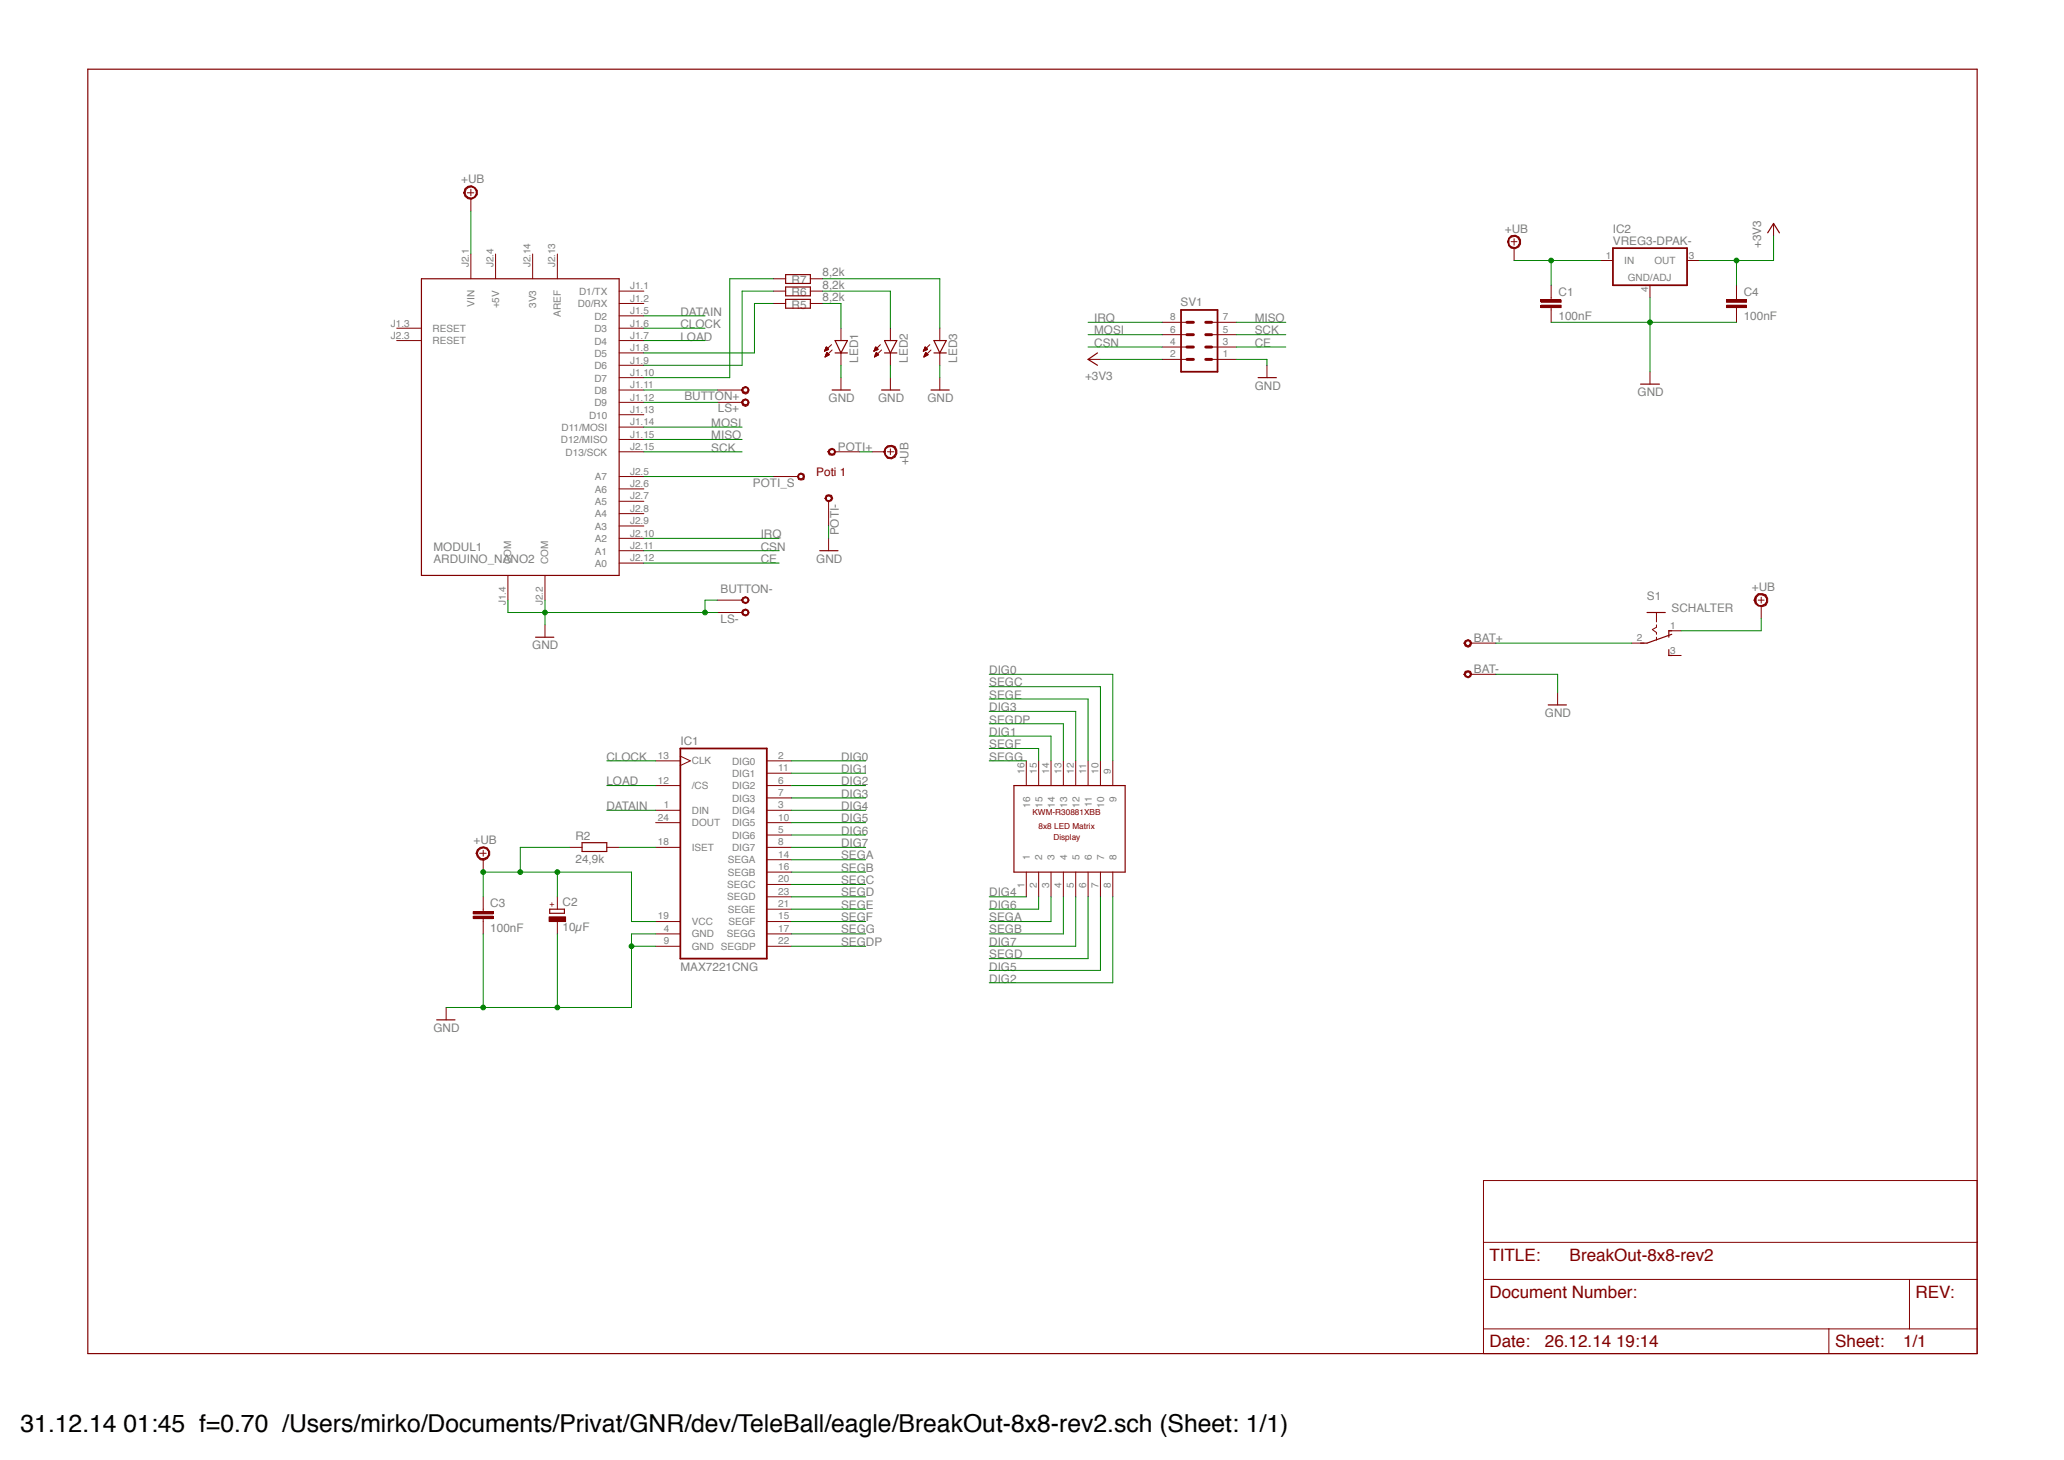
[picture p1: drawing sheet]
<svg xmlns="http://www.w3.org/2000/svg" width="297mm" height="210mm" viewBox="0 0 297 210" stroke-linecap="round" stroke-linejoin="round" font-family="sans-serif">
<g fill="none" stroke="#820000" stroke-width=".17">
<path d="M60.6 40.1h28.5v42.7h-28.5zM119.7 56.1h2.7M120.2 49h1.7l-.9 1.8zM120.2 50.8h1.7M126.9 56.1h2.6M127.3 50.8h1.8M127.3 49h1.8l-1 1.8zM134 56.1h2.6M134.4 50.8h1.8M134.4 49h1.8l-1 1.8zM118 79.2h2.6M77.1 91.7h2.6"/>
<path d="M145.9 113h16v12.4h-16zM79.1 130.8h2.1v.6h-2.1zM83.8 121.2h3.5v1.3h-3.5zM62.8 146.7h2.7"/>
</g>
<g fill="none" stroke="#820000" stroke-width=".14">
<path d="M67.8 36.5v3.6M71.3 36.5v3.6M76.6 36.5v3.6M80.2 36.5v3.6M57.1 47.2h3.5M57.1 49h3.5M89.1 41.9h3.5M89.1 43.7h3.5M89.1 47.2h3.5M89.1 45.4h3.5M89.1 49h3.5M89.1 50.8h3.5"/>
<path d="M89.1 52.5h3.5M89.1 54.3h3.5M89.1 56.1h3.5M89.1 57.9h3.5M89.1 59.7h3.5M118.6 50.5h.1M118.7 50.4h.2M118.7 50.3h.4M118.7 50.3h.5M118.7 51.3h.2M118.8 50.2h.4M118.8 50.1h.3"/>
<path d="M118.8 50h.3M118.8 51.2h.3M118.8 51.1h.4M118.8 51h.5M118.9 49.9l-.3 .6M118.9 49.9l.3 .4M118.9 49.9h.1M118.9 50.9h.3M118.9 50.8h.2M119 50.8h.1M119.2 50.3l-.6 .2M119.3 51l-.3-.3-.3 .7"/>
<path d="M119.3 51l-.6 .4M119.7 49.6l-1.1 .9M119.7 50.3l-1 1.1M121 47.2v1.8M121 50.8v1.7M121 54.3v1.8M125.8 50.5h.1M125.8 50.4h.2M125.8 50.3h.5M125.8 51.3h.1M125.9 50.2h.4M125.9 50.1h.3"/>
<path d="M125.9 50h.3M125.9 51.2h.3M125.9 51.1h.4M125.9 51h.5M126 49.9h.1M126 50.9h.3M126 50.8h.3M126 49.9l-.2 .6M126 49.9l.3 .4M126.1 50.8h.1M126.3 50.3l-.5 .2M126.4 51l-.3-.3-.3 .7"/>
<path d="M126.4 51l-.6 .4M126.7 49.6l-.9 .9M126.9 50.3l-1.1 1.1M128.1 47.2v1.8M128.1 50.8v1.7M128.1 54.3v1.8M132.9 50.5h.1M132.9 50.4h.2M132.9 50.3h.5M132.9 50.3h.6M132.9 51.3h.1M132.9 51.2h.4"/>
<path d="M133 50.2h.5M133 50.1h.3M133 50h.3M133 51.1h.5M133 51h.5M133.1 49.9h.1M133.1 50.9h.4M133.1 50.8h.3M133.1 49.9l-.2 .6M133.1 49.9l.4 .4M133.2 50.8h.1M133.5 50.3l-.6 .2"/>
<path d="M133.5 51l-.3-.3-.3 .7M133.5 51l-.6 .4M133.8 49.6l-.9 .9M134 50.3l-1.1 1.1M135.2 47.2v1.8M135.2 50.8v1.7M135.2 54.3v1.8M89.1 61.4h3.5M89.1 63.2h3.5M89.1 68.5h3.5M89.1 70.3h3.5M89.1 72.1h3.5"/>
<path d="M89.1 73.9h3.5M89.1 75.7h3.5M89.1 77.4h3.5M89.1 79.2h3.5M89.1 65h3.5M119.2 77.4v1.8M73.1 82.8v3.5M78.4 89.9v1.8M78.4 82.8v3.5M89.1 81h3.5M94.3 113h3.6M94.3 116.5h3.6"/>
<path d="M94.3 118.3h3.6M94.3 109.4h3.6M97.9 108.8l1.4 .6-1.4 .7M110.3 113h3.6M110.3 114.8h3.6M110.3 116.5h3.6M110.3 118.3h3.6M110.3 111.2h3.6M110.3 109.4h3.6M147.7 109.4v3.6M149.5 109.4v3.6M151.2 109.4v3.6"/>
<path d="M153 109.4v3.6M154.8 109.4v3.6M156.6 109.4v3.6M158.3 109.4v3.6M160.1 109.4v3.6M68.1 131.8h2.9v.3h-2.9zM68.1 131.1h2.9v.4h-2.9zM69.5 129v2.1M69.5 132.1v2.2M82 121.9h1.8M87.3 121.9h1.8M94.3 121.9h3.6"/>
<path d="M94.3 132.6h3.6M94.3 134.3h3.6M94.3 136.1h3.6M110.3 120.1h3.6M110.3 121.9h3.6M110.3 123.7h3.6M110.3 125.4h3.6M110.3 127.2h3.6M110.3 129h3.6M110.3 130.8h3.6M110.3 132.6h3.6M110.3 134.3h3.6"/>
<path d="M110.3 136.1h3.6M147.7 125.4v3.6M149.5 125.4v3.6M151.2 125.4v3.6M153 125.4v3.6M154.8 125.4v3.6M156.6 125.4v3.6M158.3 125.4v3.6M160.1 125.4v3.6M64.2 144.9v1.8"/>
</g>
<path d="M97.9 107.7h12.4v30.2h-12.4z" fill="none" stroke="#820000" stroke-width=".25"/>
<path d="M68.1 131.9h2.9M68.1 131.3h2.9" fill="none" stroke="#820000" stroke-width=".34"/>
<path d="M79 131.9h2.4v.6h-2.4z" fill="#820000"/>
<path d="M79 131.9h2.4v.7h-2.4zM80.2 129v1.8M80.2 132.6v1.7" fill="none" stroke="#820000" stroke-width=".14"/>
<path d="M106.8 57.5l.5-.2 .3 .2 .2 .4-.2 .4-.3 .1-.5-.1-.1-.4h.1l.2-.3 .3-.1 .2 .1 .1 .3-.1 .2-.2 .1-.3-.1-.2-.2h-.1z" fill-rule="evenodd" fill="#820000"/>
<path d="M103.2 57.9h3.6M106.9 57.5l.4-.1 .3 .1 .2 .4-.2 .4-.3 .2-.4-.2-.2-.4h.2l.1-.3 .3-.1 .2 .1 .1 .3-.1 .2-.2 .1-.3-.1-.1-.2h-.2z" fill="none" stroke="#820000" stroke-width=".14"/>
<path d="M106.8 87.7l.5-.1 .3 .1 .2 .4-.2 .3-.3 .2-.5-.2-.1-.3h.1l.2-.3 .3-.1 .2 .1 .1 .3-.1 .2-.2 .1-.3-.1-.2-.2h-.1z" fill-rule="evenodd" fill="#820000"/>
<path d="M103.2 88.1h3.6M106.9 87.8l.4-.2 .3 .2 .2 .3-.2 .3-.3 .2-.4-.2-.2-.3h.2l.1-.3h.3h.2l.1 .3-.1 .3h-.2h-.3l-.1-.3h-.2z" fill="none" stroke="#820000" stroke-width=".14"/>
<path d="M114.9 68.2l.3-.2 .5 .2v.3v.4l-.5 .1-.3-.1-.2-.4h.2l.1-.2 .2-.1 .3 .1 .1 .2-.1 .3-.3 .1-.2-.1-.1-.3h-.2z" fill-rule="evenodd" fill="#820000"/>
<path d="M111.3 68.5h3.5M114.9 68.2l.4-.2 .4 .2 .1 .3-.1 .5-.4 .1-.4-.1-.2-.5h.2l.1-.2 .3-.1 .2 .1 .1 .2-.1 .3-.2 .1-.3-.1-.1-.3h-.2z" fill="none" stroke="#820000" stroke-width=".14"/>
<path d="M119.3 64.6l.4-.1 .4 .1 .1 .4-.1 .4-.4 .1-.4-.1-.2-.4h.2l.2-.3 .2-.1 .3 .1 .1 .3-.1 .2-.3 .1-.2-.1-.2-.2h-.2z" fill-rule="evenodd" fill="#820000"/>
<path d="M119.3 64.6l.4-.1 .4 .1 .1 .4-.1 .4-.4 .1-.4-.1-.2-.4h.2l.2-.3 .2-.1 .3 .1 .1 .3-.1 .2-.3 .1-.2-.1-.2-.2h-.2zM120.2 65h3.5" fill="none" stroke="#820000" stroke-width=".14"/>
<path d="M118.9 71.2l.3-.1 .4 .1 .2 .5-.2 .3-.4 .2-.3-.2-.2-.3h.2l.1-.3 .2-.1 .3 .1 .1 .3-.1 .2-.3 .1-.2-.1-.1-.2h-.2z" fill-rule="evenodd" fill="#820000"/>
<path d="M118.9 71.3l.3-.1 .5 .1 .1 .4-.1 .3-.5 .2-.3-.2-.2-.3h.2l.1-.3 .2-.1 .3 .1 .2 .3-.2 .2-.3 .1-.2-.1-.1-.2h-.2zM119.2 72.1v3.6M213.5 169.8h71v24.9h-71zM213.5 178.7h71M213.5 184h71M213.5 191.1h71M263.2 191.1v3.6M274.8 184v7.1" fill="none" stroke="#820000" stroke-width=".14"/>
<path d="M12.6 10h271.9v184.7h-271.9z" fill="none" stroke="#820000" stroke-width=".17"/>
<path d="M106.8 55.7l.5-.1 .3 .1 .2 .4-.2 .4-.3 .2-.5-.2-.1-.4h.1l.2-.3 .3-.1 .2 .1 .1 .3-.1 .2-.2 .1-.3-.1-.2-.2h-.1z" fill-rule="evenodd" fill="#820000"/>
<path d="M103.2 56.1h3.6M106.9 55.8l.4-.2 .3 .2 .2 .3-.2 .4-.3 .2-.4-.2-.2-.4h.2l.1-.3h.3h.2l.1 .3-.1 .3h-.2h-.3l-.1-.3h-.2z" fill="none" stroke="#820000" stroke-width=".14"/>
<path d="M106.8 86l.5-.2 .3 .2 .2 .3-.2 .3-.3 .2-.5-.2-.1-.3h.1l.2-.3h.3h.2l.1 .3-.1 .3h-.2h-.3l-.2-.3h-.1z" fill-rule="evenodd" fill="#820000"/>
<g fill="none" stroke="#820000" stroke-width=".14">
<path d="M67.2 27.7h1M67.8 27.2v1M230.3 37.5h1.8M242.8 37.5h1.7M255.2 32.1v1.8M156.6 51.7h1.7M167.2 51.7h3.6M167.2 49.9h3.6M167.2 48.1h3.6M167.2 46.4h3.6M174.3 51.7h3.6M174.3 49.9h3.6"/>
<path d="M174.3 48.1h3.6M174.3 46.4h3.6M182.3 52.5v1.8M237.4 41v1.8M237.4 53.5v1.8M103.2 86.3h3.6M106.9 86l.4-.2 .3 .2 .2 .3-.2 .4-.3 .1-.4-.1-.2-.4h.2l.1-.2 .3-.1 .2 .1 .1 .2-.1 .3-.2 .1-.3-.1-.1-.3h-.2z"/>
</g>
<path d="M232.1 35.7h10.7v5.3h-10.7zM169.9 44.6h5.3v8.9h-5.3z" fill="none" stroke="#820000" stroke-width=".25"/>
<path d="M170.8 48.1h.9M170.8 49.9h.9M170.8 51.7h.9M170.8 46.4h.9M173.5 48.1h.8M173.5 49.9h.8M173.5 51.7h.8M173.5 46.4h.8" fill="none" stroke="#820000" stroke-width=".42"/>
<path d="M254.4 33.5l.8-1.4 .9 1.4M157.9 50.8l-1.3 .9 1.3 .8M181 54.3h2.7M236.1 55.3h2.7" fill="none" stroke="#820000" stroke-width=".17"/>
<path d="M66.9 27.1a.97 .97 0 0 1 1.6 .1 .97 .97 0 0 1-.7 1.4h-.5l-.4-.4-.2-.5h.2l.2-.5 .3-.2 .4-.1 .4 .1 .3 .5v.4l-.3 .4a.86 .86 0 0 1-1.3-.6h-.2z" fill-rule="evenodd" fill="#820000"/>
<path d="M66.9 27.1a.97 .97 0 0 1 1.6 .1 .97 .97 0 0 1-.7 1.5l-.5-.1-.4-.4-.2-.5h.2l.2-.5 .3-.2 .4-.1 .5 .2 .2 .4v.4l-.2 .4a.86 .86 0 0 1-1.4-.6h-.2zM67.8 28.6v1.8M69 122.7h1M69.5 122.3v.9" fill="none" stroke="#820000" stroke-width=".14"/>
<path d="M68.7 122.2l.4-.3 .5-.1 .5 .1 .3 .6v.5l-.3 .5-.5 .2-.5-.1-.4-.4-.2-.5h.2a.85 .85 0 0 1 .7-.7 .85 .85 0 0 1 .9 .5 .85 .85 0 0 1-1.1 1l-.4-.4-.1-.4h-.2z" fill-rule="evenodd" fill="#820000"/>
<path d="M217.4 34.8h.9M217.9 34.3v1M68.7 122.2l.4-.3 .5-.1 .5 .2 .4 .5v.5l-.4 .5-.5 .2h-.5l-.4-.5-.2-.5h.2a.85 .85 0 0 1 .7-.7 .85 .85 0 0 1 .9 .5 .85 .85 0 0 1-1.1 1l-.3-.3-.2-.5h-.2zM69.5 123.7v1.7" fill="none" stroke="#820000" stroke-width=".14"/>
<path d="M217.4 33.9l.6-.1 .5 .3 .3 .4v.6l-.3 .4-.5 .3-.6-.1-.3-.4-.2-.6h.2l.1-.4 .3-.2 .5-.1a.83 .83 0 0 1 .6 .8 .83 .83 0 0 1-.6 .8l-.5-.1-.3-.3-.1-.5h-.2l.2-.5z" fill-rule="evenodd" fill="#820000"/>
<g fill="none" stroke="#820000" stroke-width=".14">
<path d="M217.1 34.3l.3-.4 .6-.1 .5 .3 .3 .4v.6l-.3 .4-.5 .3-.6-.1-.3-.3-.2-.6h.2l.1-.5 .3-.2 .5-.1a.83 .83 0 0 1 .7 .8 .83 .83 0 0 1-.7 .8l-.5-.1-.3-.2-.1-.5h-.2zM217.9 35.7v1.8M111.3 43.7h1.8M111.3 41.9h1.8M111.3 40.1h1.8M116.6 43.7h1.8M116.6 41.9h1.8M116.6 40.1h1.8M221.8 43.9h2.8v.3h-2.8zM221.8 43.1h2.8v.4h-2.8zM223.2 41v2.1M223.2 44.2v2.2"/>
<path d="M248.4 43.9h2.9v.3h-2.9zM248.4 43.1h2.9v.4h-2.9zM249.9 41v2.1M249.9 44.2v2.2M234.8 92.5h1.8M238.4 88.1v1.4M238.4 89.9v.3l-.6 .4 .6 .4v.2M238.4 91.7v.4M240.1 94.3h1.8M240.1 90.7h1.8M253 86.3h.9M253.4 85.9v.8"/>
</g>
<path d="M113.1 39.5h3.5v1.3h-3.5zM113.1 43.1h3.5v1.2h-3.5zM113.1 41.3h3.5v1.3h-3.5zM237 88.1h2.6M240.1 93.4v.9h.5M240.6 91.2l-3.6 1.3h-.9M240.6 90.7h-.5v1" fill="none" stroke="#820000" stroke-width=".17"/>
<path d="M221.7 44.1h2.9M221.7 43.3h2.9M248.4 44.1h2.9M248.4 43.3h2.9" fill="none" stroke="#820000" stroke-width=".34"/>
<path d="M252.6 85.8a1 1 0 0 1 .9-.4 1 1 0 0 1 .8 .6v.6l-.2 .5a1.08 1.08 0 0 1-1.7-.8h.2l.1-.4a.83 .83 0 0 1 1.5 .1 .85 .85 0 0 1-1.1 1.1l-.4-.4-.1-.4h-.2z" fill-rule="evenodd" fill="#820000"/>
<path d="M253 85.4h.6a.94 .94 0 0 1 .8 .9 .94 .94 0 0 1-.8 1l-.6-.1-.4-.4-.2-.5h.3l.1-.4a.83 .83 0 0 1 1.4 .2 .85 .85 0 0 1-1.1 1l-.3-.4-.1-.4h-.3l.2-.5zM253.4 87.2v1.7" fill="none" stroke="#820000" stroke-width=".14"/>
<path d="M210.8 92.1l.4-.1 .4 .1 .2 .4-.2 .4-.4 .2-.4-.2-.1-.4h.1l.2-.3 .2-.1 .4 .4-.4 .4-.4-.4h-.1z" fill-rule="evenodd" fill="#820000"/>
<path d="M210.8 92.2l.5-.2 .3 .2 .2 .3-.2 .4-.3 .2-.5-.2-.1-.4h.1l.2-.3h.3l.3 .3-.3 .4-.5-.4h-.1zM211.7 92.5h3.5" fill="none" stroke="#820000" stroke-width=".14"/>
<path d="M210.8 96.5h.4h.4l.2 .5-.2 .3-.4 .2-.4-.2-.1-.3h.1l.2-.3 .2-.1 .4 .4-.4 .3-.2-.1-.2-.2h-.1z" fill-rule="evenodd" fill="#820000"/>
<path d="M127.7 65h.9M128.1 64.6v.8M210.8 96.6l.5-.1 .3 .1 .2 .4-.2 .3-.3 .2-.5-.2-.1-.3h.1l.2-.3h.3l.3 .3-.3 .3-.3-.1-.2-.2h-.1zM211.7 97h3.5M224.1 99.6v1.8" fill="none" stroke="#820000" stroke-width=".14"/>
<path d="M222.8 101.4h2.6" fill="none" stroke="#820000" stroke-width=".17"/>
<path d="M127.3 64.5l.4-.4 .6-.1a.99 .99 0 0 1 .8 1 .99 .99 0 0 1-.8 1l-.6-.1-.4-.4-.1-.5h.1l.1-.5 .4-.2 .5-.1 .3 .2a.84 .84 0 0 1-.3 1.4l-.5-.1-.4-.3-.1-.4h-.1z" fill-rule="evenodd" fill="#820000"/>
<path d="M125.5 65h1.8M127.7 64.1h.6a.99 .99 0 0 1 .8 .9 .99 .99 0 0 1-.8 1l-.6-.1-.3-.4-.2-.5h.2v-.4l.4-.3 .5-.1 .3 .2a.84 .84 0 0 1-.3 1.4l-.5-.1-.4-.3v-.4h-.2l.2-.5z" fill="none" stroke="#820000" stroke-width=".14"/>
<g fill="none" stroke="#008100" stroke-width=".14">
<path d="M142.3 98.8h16v10.6M142.3 97h17.8v12.4M113.9 116.5h10.7M113.9 118.3h10.7M113.9 113h10.7M113.9 109.4h10.7M113.9 114.8h10.7M113.9 111.2h10.7M142.3 107.7h7.2v1.7M142.3 105.9h8.9v3.5M142.3 104.1h10.7v5.3M142.3 102.3h12.5v7.1"/>
<path d="M142.3 100.5h14.3v8.9M142.3 109.4h5.4M90.9 136.1h3.4M94.3 134.3h-3.4v10.6h-26.7M113.9 129h10.7M113.9 130.8h10.7M113.9 120.1h10.7M113.9 132.6h10.7M113.9 123.7h10.7M113.9 134.3h10.7M113.9 125.4h10.7M113.9 121.9h10.7"/>
<path d="M113.9 136.1h10.7M113.9 127.2h10.7M142.3 129h5.4M149.5 129v1.8h-7.2M151.2 129v3.6h-8.9M153 129v5.3h-10.7M154.8 129v7.1h-12.5M156.6 129v8.9h-14.3M158.3 129v10.6h-16M160.1 129v12.4h-17.8"/>
</g>
<circle cx="90.8" cy="136.1" r=".34" fill="#008100"/>
<g fill="none" stroke="#008100" stroke-width=".14">
<path d="M80.2 134.3v10.6"/>
<circle cx="90.9" cy="136.1" r=".34"/>
</g>
<circle cx="80.2" cy="144.9" r=".34" fill="#008100"/>
<g fill="none" stroke="#008100" stroke-width=".14">
<path d="M69.5 134.3v10.6"/>
<circle cx="80.2" cy="144.9" r=".34"/>
</g>
<circle cx="69.5" cy="144.9" r=".34" fill="#008100"/>
<g fill="none" stroke="#008100" stroke-width=".14">
<path d="M73.1 88.1h5.3M78.4 86.3v3.6"/>
<circle cx="69.5" cy="144.9" r=".34"/>
</g>
<circle cx="78.4" cy="88.1" r=".34" fill="#008100"/>
<g fill="none" stroke="#008100" stroke-width=".14">
<path d="M73.1 86.3v1.8M78.4 88.1h24.8M103.2 86.3h-1.7v1.8"/>
<circle cx="78.4" cy="88.1" r=".34"/>
</g>
<circle cx="101.4" cy="88.1" r=".34" fill="#008100"/>
<g fill="none" stroke="#008100" stroke-width=".14">
<path d="M121 52.5v1.8M128.1 52.5v1.8M135.2 52.5v1.8M177.9 51.7h4.4v.8M223.2 46.4h14.2M237.4 42.8v10.7M119.2 75.7v1.7"/>
<circle cx="101.5" cy="88.1" r=".34"/>
</g>
<circle cx="237.4" cy="46.3" r=".34" fill="#008100"/>
<g fill="none" stroke="#008100" stroke-width=".14">
<path d="M249.9 37.5v3.5M255.2 33.9v3.6h-10.7M92.6 45.4h8.9M92.6 47.2h8.9M92.6 49h8.9M92.6 57.9h10.6M92.6 56.1h10.6M111.3 40.1h-6.3v14.2h-12.4M111.3 41.9h-4.5v10.6h-14.2M111.3 43.7h-2.7v7.1h-16M118.4 40.1h16.8v7.1M118.4 41.9h9.7v5.3"/>
<path d="M118.4 43.7h2.6v3.5M158.3 51.7h8.9M237.4 46.4h12.5M215.2 97h8.9v2.6M87.3 116.5h7M87.3 109.4h7M87.3 113h7M89.1 121.9h5.2"/>
<circle cx="237.4" cy="46.4" r=".34"/>
</g>
<circle cx="249.9" cy="37.4" r=".34" fill="#008100"/>
<g fill="none" stroke="#008100" stroke-width=".14">
<path d="M156.6 49.9h10.6M156.6 48.1h10.6M156.6 46.4h10.6M177.9 49.9h7.1M177.9 48.1h7.1M177.9 46.4h7.1M92.6 65h14.2M92.6 63.2h14.2M92.6 77.4h19.5M92.6 61.4h14.2M92.6 79.2h19.5M92.6 68.5h18.7"/>
<path d="M92.6 81h19.5M69.5 125.4h21.4v7.2h3.4M80.2 125.4v3.6"/>
<circle cx="249.9" cy="37.5" r=".34"/>
</g>
<circle cx="80.2" cy="125.4" r=".34" fill="#008100"/>
<g fill="none" stroke="#008100" stroke-width=".14">
<path d="M69.5 125.4v3.6"/>
<circle cx="80.2" cy="125.4" r=".34"/>
</g>
<circle cx="69.5" cy="125.4" r=".34" fill="#008100"/>
<g fill="none" stroke="#008100" stroke-width=".14">
<path d="M82 121.9h-7.1v3.5"/>
<circle cx="69.5" cy="125.4" r=".34"/>
</g>
<circle cx="74.8" cy="125.4" r=".34" fill="#008100"/>
<g fill="none" stroke="#008100" stroke-width=".14">
<path d="M67.8 30.4v6.1M217.9 37.5h12.4M223.2 37.5v3.5"/>
<circle cx="74.9" cy="125.4" r=".34"/>
</g>
<circle cx="223.2" cy="37.4" r=".34" fill="#008100"/>
<g fill="none" stroke="#008100" stroke-width=".14">
<path d="M123.7 65h1.8M215.2 92.5h19.6M253.4 88.9v1.8h-11.5"/>
<circle cx="223.2" cy="37.5" r=".34"/>
</g>
<text font-size="3.6" x="3" y="206">31.12.14 01:45 f=0.70 /Users/mirko/Documents/Privat/GNR/dev/TeleBall/eagle/BreakOut-8x8-rev2.sch (Sheet: 1/1)</text>
<g font-size="2.5" fill="#820000">
<text x="214.3" y="181.4">TITLE:</text>
<text x="225.9" y="181.4">BreakOut-8x8-rev2</text>
<text x="214.3" y="186.7">Document Number:</text>
<text x="275.6" y="186.7">REV:</text>
<text x="214.3" y="193.8">Date:</text>
<text x="222.3" y="193.8">26.12.14 19:14</text>
<text x="264.1" y="193.8">Sheet:</text>
<text x="273.8" y="193.8">1/1</text>
</g>
<g font-size="1.7" fill="#808080">
<text x="66.4" y="26.3">+UB</text>
<text x="216.5" y="33.4">+UB</text>
<text x="232.1" y="35.2">VREG3-DPAK-</text>
<text x="232.1" y="33.4">IC2</text>
<text x="253.4" y="35.7" transform="rotate(-90 253.4 35.7)">+3V3</text>
<text x="113.9" y="40.8">R7</text>
<text x="118.4" y="41.5">8,2k</text>
<text x="118.4" y="39.8">8,2k</text>
<text x="97.9" y="45.4">DATAIN</text>
<text x="97.9" y="47.2">CLOCK</text>
<text x="113.9" y="44.4">R5</text>
<text x="113.9" y="42.6">R6</text>
<text x="118.4" y="43.3">8,2k</text>
<text x="157.4" y="46.3">IRQ</text>
<text x="169.9" y="44">SV1</text>
<text x="180.5" y="46.3">MISO</text>
<text x="224.3" y="46.1">100nF</text>
<text x="224.3" y="42.5">C1</text>
<text x="250.9" y="46.1">100nF</text>
<text x="250.9" y="42.5">C4</text>
<text x="97.9" y="49">LOAD</text>
<text x="123.5" y="52.2" transform="rotate(-90 123.5 52.2)">LED1</text>
<text x="130.6" y="52.2" transform="rotate(-90 130.6 52.2)">LED2</text>
<text x="137.7" y="52.2" transform="rotate(-90 137.7 52.2)">LED3</text>
<text x="157.4" y="48.1">MOSI</text>
<text x="157.4" y="49.9">CSN</text>
<text x="180.5" y="49.9">CE</text>
<text x="180.5" y="48.1">SCK</text>
<text x="98.5" y="57.5">BUTTON+</text>
<text x="103.3" y="59.3">LS+</text>
<text x="119.2" y="57.9">GND</text>
<text x="126.3" y="57.9">GND</text>
<text x="133.5" y="57.9">GND</text>
<text x="156.1" y="54.7">+3V3</text>
<text x="180.5" y="56.1">GND</text>
<text x="235.6" y="57">GND</text>
<text x="102.4" y="65">SCK</text>
<text x="102.4" y="63.2">MISO</text>
<text x="102.4" y="61.4">MOSI</text>
<text x="120.6" y="64.8">POTI+</text>
<text x="108.3" y="70">POTI_S</text>
<text x="130.7" y="67" transform="rotate(-90 130.7 67)">+UB</text>
<text x="109.5" y="77.4">IRQ</text>
<text x="120.7" y="77" transform="rotate(-90 120.7 77)">POTI-</text>
<text x="62.4" y="81">ARDUINO_NANO2</text>
<text x="62.4" y="79.2">MODUL1</text>
<text x="109.5" y="81">CE</text>
<text x="109.5" y="79.2">CSN</text>
<text x="117.5" y="81">GND</text>
<text x="103.7" y="89.7">LS-</text>
<text x="103.7" y="85.2">BUTTON-</text>
<text x="237" y="86.3">S1</text>
<text x="240.5" y="88.1">SCHALTER</text>
<text x="252.1" y="85">+UB</text>
<text x="76.6" y="93.4">GND</text>
<text x="212.1" y="92.3">BAT+</text>
<text x="142.3" y="97">DIG0</text>
<text x="142.3" y="98.7">SEGC</text>
<text x="142.3" y="100.5">SEGE</text>
<text x="212.1" y="96.8">BAT-</text>
<text x="97.9" y="107.2">IC1</text>
<text x="142.3" y="102.3">DIG3</text>
<text x="142.3" y="104.1">SEGDP</text>
<text x="142.3" y="105.8">DIG1</text>
<text x="142.3" y="107.6">SEGF</text>
<text x="222.3" y="103.2">GND</text>
<text x="87.3" y="109.4">CLOCK</text>
<text x="87.3" y="113">LOAD</text>
<text x="121" y="113">DIG2</text>
<text x="121" y="109.4">DIG0</text>
<text x="121" y="111.2">DIG1</text>
<text x="142.3" y="109.4">SEGG</text>
<text x="87.3" y="116.5">DATAIN</text>
<text x="121" y="116.5">DIG4</text>
<text x="121" y="118.3">DIG5</text>
<text x="121" y="114.7">DIG3</text>
<text x="68.1" y="121.4">+UB</text>
<text x="82.8" y="124.1">24,9k</text>
<text x="82.8" y="120.8">R2</text>
<text x="121" y="120.1">DIG6</text>
<text x="121" y="123.6">SEGA</text>
<text x="121" y="125.4">SEGB</text>
<text x="121" y="121.8">DIG7</text>
<text x="70.5" y="130.4">C3</text>
<text x="80.9" y="130.4">C2</text>
<text x="121" y="128.9">SEGD</text>
<text x="121" y="127.2">SEGC</text>
<text x="121" y="130.7">SEGE</text>
<text x="142.3" y="128.9">DIG4</text>
<text x="142.3" y="130.7">DIG6</text>
<text x="70.5" y="134">100nF</text>
<text x="80.9" y="133.9">10µF</text>
<text x="121" y="136">SEGDP</text>
<text x="121" y="132.5">SEGF</text>
<text x="121" y="134.3">SEGG</text>
<text x="142.3" y="132.5">SEGA</text>
<text x="142.3" y="134.3">SEGB</text>
<text x="142.3" y="136">DIG7</text>
<text x="142.3" y="137.8">SEGD</text>
<text x="97.9" y="139.6">MAX7221CNG</text>
<text x="142.3" y="139.6">DIG5</text>
<text x="142.3" y="141.4">DIG2</text>
<text x="62.4" y="148.5">GND</text>
</g>
<text font-size="1.7" fill="#820000" x="117.5" y="68.5">Poti 1</text>
<g font-size="1.4" fill="#808080">
<text x="67.5" y="38.5" transform="rotate(-90 67.5 38.5)">J2.1</text>
<text x="71" y="38.5" transform="rotate(-90 71 38.5)">J2.4</text>
<text x="76.3" y="38.5" transform="rotate(-90 76.3 38.5)">J2.14</text>
<text x="79.9" y="38.5" transform="rotate(-90 79.9 38.5)">J2.13</text>
<text x="90.7" y="41.6">J1.1</text>
<text x="231.1" y="37.2">1</text>
<text x="233.7" y="38">IN</text>
<text x="234.2" y="40.5">GND/ADJ</text>
<text x="238.1" y="38">OUT</text>
<text x="243" y="37.2">3</text>
<text x="56.3" y="47">J1.3</text>
<text x="62.2" y="47.7">RESET</text>
<text x="68.3" y="44.1" transform="rotate(-90 68.3 44.1)">VIN</text>
<text x="71.8" y="44.4" transform="rotate(-90 71.8 44.4)">+5V</text>
<text x="77.2" y="44.3" transform="rotate(-90 77.2 44.3)">3V3</text>
<text x="80.7" y="45.6" transform="rotate(-90 80.7 45.6)">AREF</text>
<text x="83.2" y="44.2">D0/RX</text>
<text x="83.3" y="42.5">D1/TX</text>
<text x="85.5" y="46">D2</text>
<text x="85.5" y="47.8">D3</text>
<text x="90.7" y="43.4">J1.2</text>
<text x="90.7" y="45.2">J1.5</text>
<text x="90.7" y="47">J1.6</text>
<text x="168.4" y="47.9">6</text>
<text x="168.4" y="46.1">8</text>
<text x="176" y="47.9">5</text>
<text x="176" y="46.1">7</text>
<text x="237.2" y="42" transform="rotate(-90 237.2 42)">4</text>
<text x="56.3" y="48.7">J2.3</text>
<text x="62.2" y="49.5">RESET</text>
<text x="85.5" y="49.6">D4</text>
<text x="85.5" y="51.3">D5</text>
<text x="85.5" y="53.1">D6</text>
<text x="90.7" y="48.7">J1.7</text>
<text x="90.7" y="50.5">J1.8</text>
<text x="90.7" y="52.3">J1.9</text>
<text x="168.4" y="51.4">2</text>
<text x="168.4" y="49.6">4</text>
<text x="176" y="51.4">1</text>
<text x="176" y="49.6">3</text>
<text x="85.5" y="54.9">D7</text>
<text x="85.5" y="56.7">D8</text>
<text x="85.5" y="58.4">D9</text>
<text x="90.7" y="54.1">J1.10</text>
<text x="90.7" y="55.8">J1.11</text>
<text x="90.7" y="57.6">J1.12</text>
<text x="90.7" y="59.4">J1.13</text>
<text x="80.7" y="63.8">D12/MISO</text>
<text x="80.8" y="62">D11/MOSI</text>
<text x="81.4" y="65.5">D13/SCK</text>
<text x="84.8" y="60.2">D10</text>
<text x="90.7" y="61.2">J1.14</text>
<text x="90.7" y="63">J1.15</text>
<text x="90.7" y="64.7">J2.15</text>
<text x="85.6" y="69.1">A7</text>
<text x="85.6" y="70.9">A6</text>
<text x="90.7" y="68.3">J2.5</text>
<text x="90.7" y="70.1">J2.6</text>
<text x="90.7" y="71.8">J2.7</text>
<text x="85.6" y="72.7">A5</text>
<text x="85.6" y="74.4">A4</text>
<text x="85.6" y="76.2">A3</text>
<text x="85.6" y="78">A2</text>
<text x="90.7" y="73.6">J2.8</text>
<text x="90.7" y="75.4">J2.9</text>
<text x="90.7" y="77.2">J2.10</text>
<text x="73.6" y="81.1" transform="rotate(-90 73.6 81.1)">COM</text>
<text x="78.9" y="81.1" transform="rotate(-90 78.9 81.1)">COM</text>
<text x="85.6" y="79.8">A1</text>
<text x="85.6" y="81.5">A0</text>
<text x="90.7" y="78.9">J2.11</text>
<text x="90.7" y="80.7">J2.12</text>
<text x="72.8" y="87.1" transform="rotate(-90 72.8 87.1)">J1.4</text>
<text x="78.1" y="87.1" transform="rotate(-90 78.1 87.1)">J2.2</text>
<text x="235.5" y="92.3">2</text>
<text x="240.3" y="94">3</text>
<text x="240.3" y="90.5">1</text>
<text x="94.7" y="112.7">12</text>
<text x="94.7" y="109.1">13</text>
<text x="99.5" y="113.5">/CS</text>
<text x="99.5" y="109.9">CLK</text>
<text x="105.3" y="113.5">DIG2</text>
<text x="105.3" y="111.7">DIG1</text>
<text x="105.3" y="110">DIG0</text>
<text x="112" y="112.7">6</text>
<text x="112" y="110.9">11</text>
<text x="112" y="109.1">2</text>
<text x="147.4" y="111.3" transform="rotate(-90 147.4 111.3)">16</text>
<text x="149.2" y="111.3" transform="rotate(-90 149.2 111.3)">15</text>
<text x="151" y="111.3" transform="rotate(-90 151 111.3)">14</text>
<text x="152.8" y="111.3" transform="rotate(-90 152.8 111.3)">13</text>
<text x="154.5" y="111.3" transform="rotate(-90 154.5 111.3)">12</text>
<text x="156.3" y="111.3" transform="rotate(-90 156.3 111.3)">11</text>
<text x="158.1" y="111.3" transform="rotate(-90 158.1 111.3)">10</text>
<text x="159.9" y="111.3" transform="rotate(-90 159.9 111.3)">9</text>
<text x="94.7" y="118">24</text>
<text x="95.5" y="116.3">1</text>
<text x="99.5" y="117">DIN</text>
<text x="99.5" y="118.8">DOUT</text>
<text x="105.3" y="115.3">DIG3</text>
<text x="105.3" y="117.1">DIG4</text>
<text x="105.3" y="118.8">DIG5</text>
<text x="112" y="114.5">7</text>
<text x="112" y="116.3">3</text>
<text x="112" y="118">10</text>
<text x="112" y="119.8">5</text>
<text x="148.2" y="116.2" transform="rotate(-90 148.2 116.2)">16</text>
<text x="150" y="116.2" transform="rotate(-90 150 116.2)">15</text>
<text x="151.8" y="116.2" transform="rotate(-90 151.8 116.2)">14</text>
<text x="153.6" y="116.2" transform="rotate(-90 153.6 116.2)">13</text>
<text x="155.3" y="116.2" transform="rotate(-90 155.3 116.2)">12</text>
<text x="157.1" y="116.1" transform="rotate(-90 157.1 116.1)">11</text>
<text x="158.9" y="116.2" transform="rotate(-90 158.9 116.2)">10</text>
<text x="160.7" y="115.3" transform="rotate(-90 160.7 115.3)">9</text>
<text x="94.7" y="121.6">18</text>
<text x="99.5" y="122.4">ISET</text>
<text x="104.7" y="124.2">SEGA</text>
<text x="104.7" y="126">SEGB</text>
<text x="105.3" y="120.6">DIG6</text>
<text x="105.3" y="122.4">DIG7</text>
<text x="112" y="121.6">8</text>
<text x="112" y="123.4">14</text>
<text x="112" y="125.1">16</text>
<text x="148.2" y="123.8" transform="rotate(-90 148.2 123.8)">1</text>
<text x="150" y="123.8" transform="rotate(-90 150 123.8)">2</text>
<text x="151.8" y="123.8" transform="rotate(-90 151.8 123.8)">3</text>
<text x="153.5" y="123.8" transform="rotate(-90 153.5 123.8)">4</text>
<text x="155.3" y="123.8" transform="rotate(-90 155.3 123.8)">5</text>
<text x="157.1" y="123.8" transform="rotate(-90 157.1 123.8)">6</text>
<text x="158.9" y="123.8" transform="rotate(-90 158.9 123.8)">7</text>
<text x="160.6" y="123.8" transform="rotate(-90 160.6 123.8)">8</text>
<text x="104.7" y="127.7">SEGC</text>
<text x="104.7" y="129.5">SEGD</text>
<text x="104.7" y="131.3">SEGE</text>
<text x="112" y="126.9">20</text>
<text x="112" y="128.7">23</text>
<text x="112" y="130.5">21</text>
<text x="147.4" y="127.8" transform="rotate(-90 147.4 127.8)">1</text>
<text x="149.2" y="127.8" transform="rotate(-90 149.2 127.8)">2</text>
<text x="151" y="127.8" transform="rotate(-90 151 127.8)">3</text>
<text x="152.8" y="127.8" transform="rotate(-90 152.8 127.8)">4</text>
<text x="154.5" y="127.8" transform="rotate(-90 154.5 127.8)">5</text>
<text x="156.3" y="127.8" transform="rotate(-90 156.3 127.8)">6</text>
<text x="158.1" y="127.8" transform="rotate(-90 158.1 127.8)">7</text>
<text x="159.9" y="127.8" transform="rotate(-90 159.9 127.8)">8</text>
<text x="94.7" y="132.2">19</text>
<text x="95.5" y="135.8">9</text>
<text x="95.5" y="134">4</text>
<text x="99.5" y="136.6">GND SEGDP</text>
<text x="99.5" y="134.8">GND</text>
<text x="99.5" y="133">VCC</text>
<text x="104.6" y="134.8">SEGG</text>
<text x="104.8" y="133.1">SEGF</text>
<text x="112" y="132.2">15</text>
<text x="112" y="134">17</text>
<text x="112" y="135.8">22</text>
</g>
<g font-size="1.2" fill="#820000">
<text x="148.6" y="117.2">KWM-R30881XBB</text>
<text x="149.4" y="119.2">8x8 LED Matrix</text>
<text x="151.6" y="120.8">Display</text>
<text x="79.7" y="130.4" transform="rotate(-90 79.7 130.4)">+</text>
</g>
</svg>
